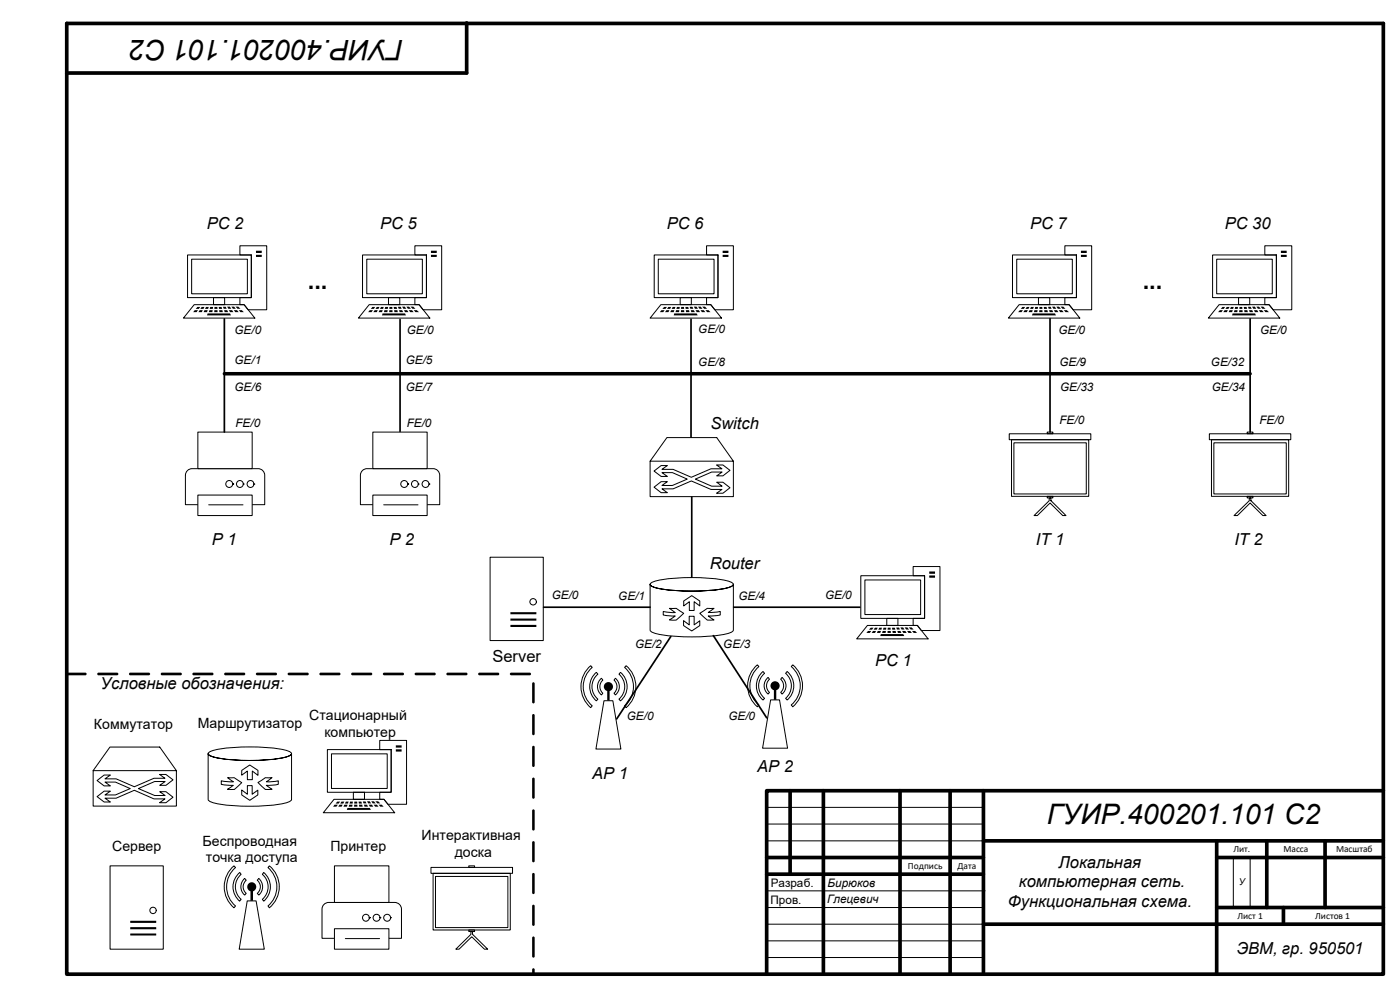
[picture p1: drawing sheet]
<svg xmlns="http://www.w3.org/2000/svg" width="420mm" height="297mm" viewBox="0 0 420 297" stroke-linecap="round" stroke-linejoin="round" font-family="sans-serif">
<g fill="none" stroke="#000" stroke-width="1.1">
<path d="M20 7h395v285h-395zM140 6.9v15h-120M237 237v25M247 237v55M270 237v55M285 237v55M295 237v55M415 237h-185v55M230 257h65M295 252h120M365 252v40M365 257h50"/>
<path d="M380 252v20M397.5 252v20M230 262h65M295 277h120M365 272h50M385 272v5"/>
</g>
<path d="M230 242h65M230 247h65M230 252h65M370 257v15M375 257v15M230 272h65M230 277h65.1M230.5 267h65M230 282h65M230 287h65" fill="none" stroke="#000" stroke-width=".3"/>
<path d="M184.6 203.3l-.4 .5a2.62 2.62 0 0 1 0 4l.4 .5a3.2 3.2 0 0 0 0-5zM186.1 201.5l-.4 .6a4.9 4.9 0 0 1 0 7.5l.4 .5a5.6 5.6 0 0 0 0-8.6zM187.8 199.5l-.4 .5a7.5 7.5 0 0 1 0 11.5l.4 .6a8.2 8.2 0 0 0 0-12.6zM180.1 203.6a3.2 3.2 0 0 0 .3 4.7l.4-.5a2.62 2.62 0 0 1 0-4l-.4-.5zM178.4 202a5.6 5.6 0 0 0 .5 8.1l.5-.5a4.8 4.8 0 0 1 0-7.5l-.5-.6zM176.6 200a8.2 8.2 0 0 0 .6 12.1l.5-.6a7.5 7.5 0 0 1 0-11.5l-.5-.5z" fill-rule="evenodd" fill="#fff"/>
<path d="M187.8 199.5a8.2 8.2 0 0 1 0 12.6l-.4-.6a7.5 7.5 0 0 0 0-11.5zM176.6 200l.6-.5 .5 .5a7.5 7.5 0 0 0 0 11.5l-.5 .6a8.2 8.2 0 0 1-.6-12.1zM178.4 202l.5-.5 .5 .6a4.8 4.8 0 0 0 0 7.5l-.5 .5a5.6 5.6 0 0 1-.5-8.1zM180.1 203.6l.3-.3 .4 .5a2.62 2.62 0 0 0 0 4l-.4 .5a3.2 3.2 0 0 1-.3-4.7zM184.6 203.3a3.2 3.2 0 0 1 0 5l-.4-.5a2.62 2.62 0 0 0 0-4zM186.1 201.5a5.6 5.6 0 0 1 0 8.6l-.4-.5a4.9 4.9 0 0 0 0-7.5z" fill="none" stroke="#000" stroke-width=".3"/>
<path d="M181.4 205a1.37 1.37 0 0 1 2.2 0 1.37 1.37 0 0 1-.7 2.1v2.9h-.7v-2.9l-.9-.6a1.37 1.37 0 0 1 .1-1.5z" fill-rule="evenodd" fill="#000"/>
<path d="M181.2 210h2.7l2.4 14.5h-7.5z" fill-rule="evenodd" fill="#fff"/>
<path d="M181.2 210h2.7l2.4 14.5h-7.5z" fill="none" stroke="#000" stroke-width=".3"/>
<path d="M147 167h16v25h-16z" fill="#fff"/>
<path d="M147 167h16v25h-16z" fill="none" stroke="#000" stroke-width=".3"/>
<circle cx="159.9" cy="180.4" r=".97" fill="#fff"/>
<circle cx="159.9" cy="180.4" r=".97" fill="none" stroke="#000" stroke-width=".3"/>
<path d="M153.1 187.3v.6h7.8v-.6zM153.1 185.4v.6h7.8v-.6zM153.1 183.5v.6h7.8v-.6z" fill-rule="evenodd" fill="#000"/>
<path d="M56.2 141l1.4-.5h19.8a1.99 1.99 0 0 1 2 2v8.8h-23.8v-8.8z" fill-rule="evenodd" fill="#fff"/>
<path d="M56.2 141l1.4-.5h19.8a1.99 1.99 0 0 1 2 2v8.8h-23.8v-8.8z" fill="none" stroke="#000" stroke-width=".3"/>
<path d="M59.4 148.4v6.1h16.2v-6.1zM59.4 129.5v11h16.2v-11z" fill-rule="evenodd" fill="#fff"/>
<path d="M59.4 129.5h16.2v11h-16.2zM59.4 148.4h16.2v6.1h-16.2zM62.6 151.3h10.3" fill="none" stroke="#000" stroke-width=".3"/>
<path d="M74.1 145a1.05 1.05 0 0 0 2.1 0 1.05 1.05 0 0 0-2.1 0zM70.9 145.1a1.05 1.05 0 0 0 2.1 0 1.05 1.05 0 0 0-2.1 0zM67.7 145.1a1.05 1.05 0 0 0 2.1 0 1.05 1.05 0 0 0-2.1 0z" fill-rule="evenodd" fill="#fff"/>
<g fill="none" stroke="#000" stroke-width=".3">
<path d="M69.8 145.1h.1M73 145.1h.1M76.2 145.1h.1"/>
<circle cx="68.8" cy="145.1" r="1.04"/>
<circle cx="72" cy="145.1" r="1.03"/>
<circle cx="75.1" cy="145" r="1.02"/>
</g>
<path d="M108.7 141l1.4-.5h19.8a1.99 1.99 0 0 1 2 2v8.8h-23.8v-8.8z" fill-rule="evenodd" fill="#fff"/>
<path d="M108.7 141l1.4-.5h19.8a1.99 1.99 0 0 1 2 2v8.8h-23.8v-8.8z" fill="none" stroke="#000" stroke-width=".3"/>
<path d="M111.8 148.4v6.1h16.3v-6.1zM111.8 129.5v11h16.3v-11z" fill-rule="evenodd" fill="#fff"/>
<path d="M111.8 129.5h16.3v11h-16.3zM111.8 148.4h16.3v6.1h-16.3zM115.1 151.3h10.3" fill="none" stroke="#000" stroke-width=".3"/>
<path d="M126.6 145.1a1.05 1.05 0 0 0 2.1 0 1.05 1.05 0 0 0-2.1 0zM123.4 145a1.05 1.05 0 0 0 2.1 0 1.05 1.05 0 0 0-2.1 0zM120.2 145.1a1.05 1.05 0 0 0 2.1 0 1.05 1.05 0 0 0-2.1 0z" fill-rule="evenodd" fill="#fff"/>
<g fill="none" stroke="#000" stroke-width=".3">
<path d="M122.3 145.1h.1M125.5 145.1h.1M128.7 145.1h.1"/>
<circle cx="121.3" cy="145.1" r="1.04"/>
<circle cx="124.5" cy="145" r="1.02"/>
<circle cx="127.7" cy="145.1" r="1.04"/>
</g>
<path d="M314.2 148.8v.4h1.6v-.4zM314.2 129.5v.5h1.6v-.5zM302.8 130v1.8h24.4v-1.8zM303.4 131.8v17h23.2v-17zM314.7 149.2v.9l-4.5 4.4h1l3.8-3.8 3.8 3.8h1l-4.5-4.4v-.9z" fill-rule="evenodd" fill="#fff"/>
<path d="M302.8 130h24.4v1.8h-24.4zM303.4 131.8h23.2v17h-23.2zM314.2 129.5h1.6v.5h-1.6zM314.2 148.8h1.6v.4h-1.6zM314.7 149.2h.6v.9l4.5 4.4h-1l-3.8-3.8-3.8 3.8h-1l4.5-4.4z" fill="none" stroke="#000" stroke-width=".3"/>
<path d="M304.2 132.7h21.7v15.3h-21.7z" fill="#fff"/>
<path d="M304.2 132.7h21.7v15.3h-21.7z" fill="none" stroke="#000" stroke-width=".3"/>
<path d="M374.1 148.8v.4h1.8v-.4zM374.1 129.5v.5h1.8v-.5zM362.8 130v1.8h24.4v-1.8zM363.4 131.8v17h23.2v-17zM374.8 149.2v.9l-4.6 4.4h1l3.8-3.8 3.8 3.8h1l-4.6-4.4v-.9z" fill-rule="evenodd" fill="#fff"/>
<path d="M362.8 130h24.4v1.8h-24.4zM363.4 131.8h23.2v17h-23.2zM374.1 129.5h1.8v.5h-1.8zM374.1 148.8h1.8v.4h-1.8zM374.8 149.2h.4v.9l4.6 4.4h-1l-3.8-3.8-3.8 3.8h-1l4.6-4.4z" fill="none" stroke="#000" stroke-width=".3"/>
<path d="M364.2 132.7h21.7v15.3h-21.7z" fill="#fff"/>
<path d="M364.2 132.7h21.7v15.3h-21.7z" fill="none" stroke="#000" stroke-width=".3"/>
<path d="M319.4 73.7v2.7h3.5v12.8h-3.5v2.1h1.3l1.2 1.5h5.6v-19.1zM303.7 76.4v12.8h19.2v-12.8zM305.7 91.3l-3.2 4h21.4l-3.2-4zM311.5 89.2v2.1h3.4v-2.1z" fill-rule="evenodd" fill="#fff"/>
<path d="M303.7 76.4h19.2v12.8h-19.2zM319.4 73.7h8.1v19.1h-5.6l-1.2-1.5h-1.3v-2.1h3.5v-12.8h-3.5zM305.7 91.3h15l3.2 4h-21.4zM311.5 89.2h3.4v2.1h-3.4z" fill="none" stroke="#000" stroke-width=".3"/>
<path d="M305 77.7h16.7v10.4h-16.7z" fill="#fff"/>
<path d="M305 77.7h16.7v10.4h-16.7z" fill="none" stroke="#000" stroke-width=".3"/>
<path d="M324.3 75.1v.7h1.7v-.7zM324.3 76.4v.6h1.7v-.6zM319.1 93l.6 .6h1l-.7-.6zM318.2 91.9l.5 .6h.9l-.6-.6zM317.6 93l.5 .6h1l-.5-.6zM316.9 91.9l.4 .6h1l-.6-.6zM316.2 93l.3 .6h1l-.4-.6zM315.6 91.9l.4 .6h.9l-.5-.6zM314.7 93l.2 .6h1l-.2-.6zM314.4 91.9l.2 .6h.9l-.3-.6zM313.3 93v.6h1.1l-.2-.6zM313.1 92l.1 .6h.9l-.2-.6zM311.8 92v.6h.9v-.6zM311.8 93l-.1 .6h1.1l-.1-.6zM310.6 92l-.2 .6h.9l.1-.6zM310.3 93l-.1 .6h1l.1-.6zM309.8 93.9l-.2 .6h7.2l-.3-.6zM309.3 92l-.3 .6h.9l.2-.6zM308.9 93l-.3 .6h1l.2-.6zM308 92l-.4 .6h.9l.3-.6zM307.4 93l-.4 .6h1l.4-.6zM306.7 92l-.5 .6h.9l.5-.6zM305.9 93l-.5 .6h1.1l.4-.6z" fill-rule="evenodd" fill="#000"/>
<path d="M379.4 73.7v2.7h3.5v12.8h-3.5v2.1h1.3l1.2 1.5h5.6v-19.1zM363.8 76.4v12.8h19.1v-12.8zM365.7 91.3l-3.2 4h21.4l-3.2-4zM371.6 89.2v2.1h3.3v-2.1z" fill-rule="evenodd" fill="#fff"/>
<path d="M363.8 76.4h19.1v12.8h-19.1zM379.4 73.7h8.1v19.1h-5.6l-1.2-1.5h-1.3v-2.1h3.5v-12.8h-3.5zM365.7 91.3h15l3.2 4h-21.4zM371.6 89.2h3.3v2.1h-3.3z" fill="none" stroke="#000" stroke-width=".3"/>
<path d="M365 77.7h16.7v10.4h-16.7z" fill="#fff"/>
<path d="M365 77.7h16.7v10.4h-16.7z" fill="none" stroke="#000" stroke-width=".3"/>
<path d="M384.3 75.1v.7h1.7v-.7zM384.3 76.4v.6h1.7v-.6zM379.1 93l.5 .6h1.1l-.6-.6zM378.2 91.9l.5 .6h.9l-.6-.6zM377.7 93l.3 .6h1.1l-.5-.6zM376.9 91.9l.5 .6h.8l-.5-.6zM376.2 93l.3 .6h1l-.4-.6zM375.6 91.9l.4 .6h.9l-.4-.6zM374.7 93l.2 .6h1l-.2-.6zM374.4 91.9l.2 .6h.9l-.3-.6zM373.3 93v.6h1.1l-.2-.6zM373.1 92l.1 .6h.9l-.1-.6zM371.9 92l-.1 .6h.9v-.6zM371.8 93l-.1 .6h1.1l-.1-.6zM370.5 92l-.1 .6h.9l.1-.6zM370.3 93l-.1 .6h1l.1-.6zM369.8 93.9l-.2 .6h7.2l-.3-.6zM369.3 92l-.3 .6h.9l.2-.6zM368.9 93l-.3 .6h1l.2-.6zM368 92l-.4 .6h.9l.4-.6zM367.4 93l-.4 .6h1l.3-.6zM366.7 92l-.5 .6h.9l.4-.6zM365.9 93l-.5 .6h1l.5-.6z" fill-rule="evenodd" fill="#000"/>
<path d="M72 73.7v2.7h3.4v12.8h-3.4v2.1h1.2l1.2 1.5h5.6v-19.1zM56.3 76.4v12.8h19.1v-12.8zM58.3 91.3l-3.3 4h21.5l-3.3-4zM64.1 89.2v2.1h3.3v-2.1z" fill-rule="evenodd" fill="#fff"/>
<path d="M56.3 76.4h19.1v12.8h-19.1zM72 73.7h8v19.1h-5.6l-1.2-1.5h-1.2v-2.1h3.4v-12.8h-3.4zM58.3 91.3h14.9l3.3 4h-21.5zM64.1 89.2h3.3v2.1h-3.3z" fill="none" stroke="#000" stroke-width=".3"/>
<path d="M57.5 77.7h16.7v10.4h-16.7z" fill="#fff"/>
<path d="M57.5 77.7h16.7v10.4h-16.7z" fill="none" stroke="#000" stroke-width=".3"/>
<path d="M76.8 75.1v.7h1.7v-.7zM76.8 76.4v.6h1.7v-.6zM71.6 93l.5 .6h1.1l-.6-.6zM70.7 91.9l.5 .6h.9l-.6-.6zM70.1 93l.5 .6h1l-.5-.6zM69.4 91.9l.4 .6h.9l-.5-.6zM68.7 93l.3 .6h1l-.4-.6zM68.2 91.9l.3 .6h.9l-.4-.6zM67.2 93l.2 .6h1.1l-.3-.6zM66.9 91.9l.2 .6h.9l-.3-.6zM65.7 93l.1 .6h1l-.1-.6zM65.6 92l.1 .6h.9l-.1-.6zM64.3 92v.6h.9v-.6zM64.3 93v.6h1l-.1-.6zM63.1 92l-.2 .6h.9l.1-.6zM62.8 93l-.1 .6h1l.1-.6zM62.3 93.9l-.2 .6h7.2l-.3-.6zM61.8 92l-.3 .6h.9l.2-.6zM61.3 93l-.2 .6h1l.2-.6zM60.5 92l-.4 .6h.9l.3-.6zM59.9 93l-.4 .6h1l.3-.6zM59.2 92l-.5 .6h.9l.5-.6zM58.4 93l-.4 .6h1l.4-.6z" fill-rule="evenodd" fill="#000"/>
<path d="M124.5 73.7v2.7h3.4v12.8h-3.4v2.1h1.2l1.2 1.5h5.6v-19.1zM108.8 76.4v12.8h19.1v-12.8zM110.7 91.3l-3.2 4h21.4l-3.2-4zM116.5 89.2v2.1h3.4v-2.1z" fill-rule="evenodd" fill="#fff"/>
<path d="M108.8 76.4h19.1v12.8h-19.1zM124.5 73.7h8v19.1h-5.6l-1.2-1.5h-1.2v-2.1h3.4v-12.8h-3.4zM110.7 91.3h15l3.2 4h-21.4zM116.5 89.2h3.4v2.1h-3.4z" fill="none" stroke="#000" stroke-width=".3"/>
<path d="M110 77.7h16.7v10.4h-16.7z" fill="#fff"/>
<path d="M110 77.7h16.7v10.4h-16.7z" fill="none" stroke="#000" stroke-width=".3"/>
<path d="M129.3 75.1v.7h1.7v-.7zM129.3 76.4v.6h1.7v-.6zM124.1 93l.5 .6h1.1l-.6-.6zM123.1 91.9l.6 .6h.9l-.6-.6zM122.6 93l.5 .6h1l-.5-.6zM121.9 91.9l.4 .6h1l-.6-.6zM121.2 93l.3 .6h1l-.4-.6zM120.7 91.9l.3 .6h.9l-.4-.6zM119.7 93l.2 .6h1l-.2-.6zM119.4 91.9l.2 .6h.9l-.3-.6zM118.2 93l.1 .6h1l-.1-.6zM118.1 92l.1 .6h.9l-.1-.6zM116.8 92v.6h.9v-.6zM116.8 93v.6h1l-.1-.6zM115.6 92l-.2 .6h.9l.1-.6zM115.3 93l-.1 .6h1l.1-.6zM114.8 93.9l-.2 .6h7.2l-.3-.6zM114.3 92l-.3 .6h.9l.2-.6zM113.9 93l-.3 .6h1l.2-.6zM113 92l-.4 .6h.9l.3-.6zM112.4 93l-.4 .6h1l.3-.6zM111.7 92l-.4 .6h.8l.5-.6zM110.9 93l-.5 .6h1.1l.4-.6z" fill-rule="evenodd" fill="#000"/>
<path d="M212 73.7v2.7h3.4v12.8h-3.4v2.1h1.2l1.2 1.5h5.6v-19.1zM196.3 76.4v12.8h19.1v-12.8zM198.2 91.3l-3.2 4h21.5l-3.3-4zM204 89.2v2.1h3.4v-2.1z" fill-rule="evenodd" fill="#fff"/>
<path d="M196.3 76.4h19.1v12.8h-19.1zM212 73.7h8v19.1h-5.6l-1.2-1.5h-1.2v-2.1h3.4v-12.8h-3.4zM198.2 91.3h15l3.3 4h-21.5zM204 89.2h3.4v2.1h-3.4z" fill="none" stroke="#000" stroke-width=".3"/>
<path d="M197.5 77.7h16.7v10.4h-16.7z" fill="#fff"/>
<path d="M197.5 77.7h16.7v10.4h-16.7z" fill="none" stroke="#000" stroke-width=".3"/>
<path d="M216.8 75.1v.7h1.7v-.7zM216.8 76.4v.6h1.7v-.6zM211.6 93l.5 .6h1l-.5-.6zM210.7 91.9l.5 .6h.9l-.6-.6zM210.1 93l.5 .6h1l-.5-.6zM209.4 91.9l.4 .6h.9l-.5-.6zM208.7 93l.3 .6h1l-.4-.6zM208.2 91.9l.3 .6h.9l-.4-.6zM207.2 93l.2 .6h1l-.2-.6zM206.9 91.9l.2 .6h.9l-.3-.6zM205.7 93l.1 .6h1l-.1-.6zM205.6 92l.1 .6h.9l-.1-.6zM204.3 92v.6h.9v-.6zM204.3 93v.6h1l-.1-.6zM203.1 92l-.2 .6h.9l.1-.6zM202.8 93l-.2 .6h1.1l.1-.6zM202.3 93.9l-.2 .6h7.2l-.3-.6zM201.8 92l-.3 .6h.9l.2-.6zM201.3 93l-.2 .6h1l.2-.6zM200.5 92l-.4 .6h.9l.3-.6zM199.9 93l-.4 .6h1l.3-.6zM199.2 92l-.5 .6h.9l.5-.6zM198.4 93l-.4 .6h1l.4-.6z" fill-rule="evenodd" fill="#000"/>
<path d="M195 175.1v13.7a4.5 4.5 0 0 0 3.7 1.5 57.7 57.7 0 0 0 20.3-.7l1-.8v-13.7a4.5 4.5 0 0 1-3.7 1.5 57.7 57.7 0 0 1-20.3-.7zM195.1 174.9l-.1 .2a4.5 4.5 0 0 0 3.7 1.5 57.7 57.7 0 0 0 20.3-.7l1-.8a4.7 4.7 0 0 0-3.7-1.4 56.7 56.7 0 0 0-20.3 .7z" fill-rule="evenodd" fill="#fff"/>
<path d="M195 175.1a4.5 4.5 0 0 0 3.7 1.5 57.7 57.7 0 0 0 20.3-.7l1-.8v13.7a4.5 4.5 0 0 1-3.7 1.5 57.7 57.7 0 0 1-20.3-.7l-1-.8zM195.1 174.9a16 16 0 0 1 7.6-1.6 50.8 50.8 0 0 1 16.3 1.1l1 .7a4.5 4.5 0 0 1-3.7 1.5 57.7 57.7 0 0 1-20.3-.7l-.9-.5z" fill="none" stroke="#000" stroke-width=".3"/>
<path d="M205.1 186v1.5l2.4 1.6 2.4-1.6v-1.4l-1.7 1.2v-2.6h-1.4v2.6zM209.9 183.8l1.2 1.1a2.85 2.85 0 0 0 3.1 .9l-1.7-1.2 3.6-.3v-1l-3.6 .3 1.7-1.3a4.3 4.3 0 0 0-3.8 1.2zM199 183.3v1l3.6 .3-1.8 1.2a3.1 3.1 0 0 0 3.6-1.3l.7-.7-.9-.6a3.9 3.9 0 0 0-3.4-.9l1.8 1.3zM205.1 180.1v1.5l1.7-1.3v2.7h1.4v-2.7l1.7 1.3v-1.5l-2.4-1.6z" fill-rule="evenodd" fill="#fff"/>
<path d="M199 183.3l3.6 .3-1.8-1.3a4.3 4.3 0 0 1 3.9 1.2l.4 .3-1.1 1.1a2.83 2.83 0 0 1-3.2 .9l1.8-1.2-3.6-.3zM205.1 186l1.7 1.3v-2.6h1.4v2.6l1.7-1.2v1.4l-2.4 1.6-2.4-1.6zM205.1 180.1l2.4-1.6 2.4 1.6v1.5l-1.7-1.3v2.7h-1.4v-2.7l-1.7 1.3zM209.9 183.8l.9-.6a3.9 3.9 0 0 1 3.4-.9l-1.7 1.3 3.6-.3v1l-3.6 .3 1.7 1.2a3.1 3.1 0 0 1-3.5-1.3z" fill="none" stroke="#000" stroke-width=".3"/>
<path d="M234.6 203l-.4 .6a2.62 2.62 0 0 1 0 3.9l.4 .5a3.2 3.2 0 0 0 0-5zM236.1 201.3l-.4 .5a4.9 4.9 0 0 1 0 7.5l.4 .5a5.6 5.6 0 0 0 0-8.5zM237.8 199.3l-.4 .5a7.5 7.5 0 0 1 0 11.5l.4 .5a8.2 8.2 0 0 0 0-12.5zM230.1 203.4a3.2 3.2 0 0 0 .3 4.6l.4-.5a2.62 2.62 0 0 1 0-3.9l-.4-.6zM228.4 201.7a5.6 5.6 0 0 0 .5 8.1l.5-.5a4.8 4.8 0 0 1 0-7.5l-.5-.5zM226.6 199.8a8.2 8.2 0 0 0 .6 12l.5-.5a7.5 7.5 0 0 1 0-11.5l-.5-.5z" fill-rule="evenodd" fill="#fff"/>
<path d="M226.6 199.8l.6-.5 .5 .5a7.5 7.5 0 0 0 0 11.5l-.5 .5a8.2 8.2 0 0 1-.6-12zM237.8 199.3a8.2 8.2 0 0 1 0 12.5l-.4-.5a7.5 7.5 0 0 0 0-11.5zM228.4 201.7l.5-.4 .5 .5a4.8 4.8 0 0 0 0 7.5l-.5 .5a5.6 5.6 0 0 1-.5-8.1zM230.1 203.4l.3-.4 .4 .6a2.62 2.62 0 0 0 0 3.9l-.4 .5a3.2 3.2 0 0 1-.3-4.6zM234.6 203a3.2 3.2 0 0 1 0 5l-.4-.5a2.62 2.62 0 0 0 0-3.9zM236.1 201.3a5.6 5.6 0 0 1 0 8.5l-.4-.5a4.9 4.9 0 0 0 0-7.5z" fill="none" stroke="#000" stroke-width=".3"/>
<path d="M231.4 204.7a1.37 1.37 0 0 1 2.2 0 1.37 1.37 0 0 1-.7 2.1v3h-.7v-3l-.9-.6a1.37 1.37 0 0 1 .1-1.5z" fill-rule="evenodd" fill="#000"/>
<path d="M231.2 209.8h2.6l2.5 14.4h-7.5z" fill-rule="evenodd" fill="#fff"/>
<path d="M231.2 209.8h2.6l2.5 14.4h-7.5z" fill="none" stroke="#000" stroke-width=".3"/>
<path d="M163.1 182h31.9M201.3 190.8l-16.3 24.7M220.1 182h37.9" fill="none" stroke="#000" stroke-width=".51"/>
<path d="M200.1 131.1h14.9l5 7.1v10.6h-25v-10.6z" fill-rule="evenodd" fill="#fff"/>
<path d="M195 138.2h25M200.1 131.1h14.9l5 7.1v10.6h-25v-10.6z" fill="none" stroke="#000" stroke-width=".3"/>
<path d="M196.2 141.2l2.1-1.7h1.9l-1.6 1.2h3.3l5.5 2.3 5.9-2.5h3.3l-1.6-1.1h1.9l2.1 1.6-2.1 1.6h-1.9l1.6-1.1h-3.1l-4.9 2.1 4.9 2.1h3.1l-1.6-1.2h1.9l2.1 1.7-2.1 1.6h-1.9l1.6-1.1h-3.3l-5.9-2.6-5.5 2.4h-3.3l1.6 1.2h-1.9l-2.1-1.7 2.1-1.6h1.9l-1.6 1.1h3.1l4.5-1.9-4.5-2h-3.1l1.6 1.2h-1.9z" fill-rule="evenodd" fill="#fff"/>
<path d="M196.2 141.2l2.1-1.7h1.9l-1.6 1.2h3.3l5.5 2.3 5.9-2.5h3.3l-1.6-1.1h1.9l2.1 1.6-2.1 1.6h-1.9l1.6-1.1h-3.1l-4.9 2.1 4.9 2.1h3.1l-1.6-1.2h1.9l2.1 1.7-2.1 1.6h-1.9l1.6-1.1h-3.3l-5.9-2.6-5.5 2.4h-3.3l1.6 1.2h-1.9l-2.1-1.7 2.1-1.6h1.9l-1.6 1.1h3.1l4.5-1.9-4.5-2h-3.1l1.6 1.2h-1.9z" fill="none" stroke="#000" stroke-width=".3"/>
<path d="M67.3 95.5v34M120 95.8v33.5M207.3 95.7v35.3M315 95.5v34M375 95.5v34M207.5 149v24M214 190.5l16 24.6" fill="none" stroke="#000" stroke-width=".51"/>
<path d="M67.3 112h307.7" fill="none" stroke="#000" stroke-width="1.1"/>
<path d="M273.9 169.8v2.8h3.5v12.7h-3.5v2.2h1.3l1.2 1.5h5.6v-19.2zM258.2 172.6v12.7h19.2v-12.7zM260.2 187.5l-3.2 4h21.4l-3.2-4zM266 185.3v2.2h3.4v-2.2z" fill-rule="evenodd" fill="#fff"/>
<path d="M258.2 172.6h19.2v12.7h-19.2zM273.9 169.8h8.1v19.2h-5.6l-1.2-1.5h-1.3v-2.2h3.5v-12.7h-3.5zM260.2 187.5h15l3.2 4h-21.4zM266 185.3h3.4v2.2h-3.4z" fill="none" stroke="#000" stroke-width=".3"/>
<path d="M259.5 173.8h16.7v10.4h-16.7z" fill="#fff"/>
<path d="M259.5 173.8h16.7v10.4h-16.7z" fill="none" stroke="#000" stroke-width=".3"/>
<path d="M278.8 171.3v.7h1.7v-.7zM278.8 172.5v.6h1.7v-.6zM273.6 189.1l.5 .6h1l-.6-.6zM272.6 188l.6 .7h.9l-.6-.7zM272.1 189.1l.4 .6h1.1l-.5-.6zM271.4 188l.4 .7h.9l-.5-.7zM270.6 189.1l.4 .6h1l-.4-.6zM270.1 188l.4 .7h.9l-.5-.7zM269.2 189.1l.2 .6h1l-.3-.6zM268.9 188.1l.2 .6h.9l-.3-.6zM267.7 189.1l.1 .6h1l-.1-.6zM267.6 188.1l.1 .6h.9l-.2-.6zM266.3 188.1v.6h.9v-.6zM266.3 189.1l-.1 .6h1.1l-.1-.6zM265 188.1l-.1 .6h.9l.1-.6zM264.8 189.1l-.2 .6h1.1l.1-.6zM264.2 190l-.1 .6h7.2l-.3-.6zM263.8 188.1l-.3 .6h.9l.2-.6zM263.3 189.1l-.2 .6h1l.2-.6zM262.5 188.1l-.4 .6h.9l.3-.6zM261.9 189.1l-.4 .6h1l.3-.6zM261.2 188.1l-.5 .6h.9l.4-.6zM260.4 189.1l-.5 .6h1l.5-.6z" fill-rule="evenodd" fill="#000"/>
<path d="M33 223.9h14.9l5 7.1v10.6h-25v-10.6z" fill-rule="evenodd" fill="#fff"/>
<path d="M27.9 231h25M33 223.9h14.9l5 7.1v10.6h-25v-10.6z" fill="none" stroke="#000" stroke-width=".3"/>
<path d="M29.1 233.9l2.1-1.6h1.9l-1.6 1.1h3.3l5.5 2.4 5.9-2.5h3.3l-1.6-1.2h1.9l2.1 1.6-2.1 1.7h-1.9l1.6-1.2h-3.1l-4.9 2.1 4.9 2.1h3.1l-1.6-1.1h1.9l2.1 1.6-2.1 1.7h-1.9l1.6-1.2h-3.3l-5.9-2.5-5.5 2.3h-3.3l1.6 1.2h-1.9l-2.1-1.6 2.1-1.7h1.9l-1.6 1.2h3.1l4.5-2-4.5-1.9h-3.1l1.6 1.1h-1.9z" fill-rule="evenodd" fill="#fff"/>
<path d="M29.1 233.9l2.1-1.6h1.9l-1.6 1.1h3.3l5.5 2.4 5.9-2.5h3.3l-1.6-1.2h1.9l2.1 1.6-2.1 1.7h-1.9l1.6-1.2h-3.1l-4.9 2.1 4.9 2.1h3.1l-1.6-1.1h1.9l2.1 1.6-2.1 1.7h-1.9l1.6-1.2h-3.3l-5.9-2.5-5.5 2.3h-3.3l1.6 1.2h-1.9l-2.1-1.6 2.1-1.7h1.9l-1.6 1.2h3.1l4.5-2-4.5-1.9h-3.1l1.6 1.1h-1.9z" fill="none" stroke="#000" stroke-width=".3"/>
<path d="M62.4 225.9v13.7a4.5 4.5 0 0 0 3.7 1.5 58 58 0 0 0 20.4-.7l1-.8v-13.7a4.7 4.7 0 0 1-3.7 1.4 56.8 56.8 0 0 1-20.4-.6zM62.6 225.6l-.2 .3a4.7 4.7 0 0 0 3.7 1.4 57 57 0 0 0 20.4-.6l1-.8a4.6 4.6 0 0 0-3.7-1.5 57.8 57.8 0 0 0-20.4 .7z" fill-rule="evenodd" fill="#fff"/>
<path d="M62.4 225.9a4.7 4.7 0 0 0 3.7 1.4 57 57 0 0 0 20.4-.6l1-.8v13.7a4.6 4.6 0 0 1-3.7 1.5 57.8 57.8 0 0 1-20.4-.7l-1-.8zM62.6 225.6a15.6 15.6 0 0 1 7.5-1.6 51.7 51.7 0 0 1 16.4 1.1l1 .8a4.7 4.7 0 0 1-3.7 1.4 56.8 56.8 0 0 1-20.4-.6l-.8-.5z" fill="none" stroke="#000" stroke-width=".3"/>
<path d="M72.5 236.8v1.5l2.4 1.6 2.4-1.6v-1.5l-1.7 1.2v-2.5h-1.4v2.5zM77.4 234.5l1.1 1.1a2.8 2.8 0 0 0 3.1 1l-1.7-1.2 3.6-.3v-1.1l-3.6 .3 1.7-1.3a4.6 4.6 0 0 0-3.8 1.3zM66.4 234v1.1l3.6 .3-1.8 1.2a3.1 3.1 0 0 0 3.6-1.3l.7-.7-.9-.6a3.9 3.9 0 0 0-3.3-.9l1.7 1.2zM72.5 230.9v1.4l1.7-1.2v2.6h1.5v-2.6l1.7 1.3v-1.5l-2.5-1.6z" fill-rule="evenodd" fill="#fff"/>
<path d="M66.4 234l3.6 .3-1.7-1.2a4.3 4.3 0 0 1 3.8 1.2l.4 .3-1.1 1a2.85 2.85 0 0 1-3.2 1l1.8-1.2-3.6-.3zM72.5 236.8l1.7 1.2v-2.5h1.4v2.5l1.7-1.2v1.5l-2.4 1.6-2.4-1.6zM72.5 230.9l2.4-1.6 2.5 1.6v1.5l-1.7-1.3v2.6h-1.5v-2.6l-1.7 1.2zM77.4 234.5l.9-.5a4.1 4.1 0 0 1 3.3-1l-1.7 1.3 3.6-.3v1.1l-3.6 .3 1.7 1.2a3 3 0 0 1-3.5-1.3z" fill="none" stroke="#000" stroke-width=".3"/>
<path d="M33 259.5h16v25h-16z" fill="#fff"/>
<path d="M33 259.5h16v25h-16z" fill="none" stroke="#000" stroke-width=".3"/>
<circle cx="45.9" cy="272.9" r=".95" fill="#fff"/>
<circle cx="45.9" cy="272.9" r=".95" fill="none" stroke="#000" stroke-width=".3"/>
<path d="M39.1 279.8v.6h7.8v-.6zM39.1 277.9v.6h7.8v-.6zM39.1 276v.6h7.8v-.6z" fill-rule="evenodd" fill="#000"/>
<path d="M77.6 263.3l-.4 .5a2.55 2.55 0 0 1 0 4l.4 .5a3.3 3.3 0 0 0 0-5zM79.1 261.5l-.4 .5a4.9 4.9 0 0 1 0 7.5l.4 .6a5.6 5.6 0 0 0 0-8.6zM80.8 259.5l-.4 .5a7.5 7.5 0 0 1 0 11.5l.4 .6a8.1 8.1 0 0 0 0-12.6zM73.4 263.3a3.3 3.3 0 0 0 0 5l.5-.5a2.55 2.55 0 0 1 0-4zM71.4 262a5.6 5.6 0 0 0 .5 8.1l.4-.6a4.9 4.9 0 0 1 0-7.5l-.4-.5zM69.6 260a8.2 8.2 0 0 0 .6 12.1l.5-.6a7.5 7.5 0 0 1 0-11.5l-.5-.5z" fill-rule="evenodd" fill="#fff"/>
<path d="M80.8 259.5a8.1 8.1 0 0 1 0 12.6l-.4-.6a7.5 7.5 0 0 0 0-11.5zM69.6 260l.6-.5 .5 .5a7.5 7.5 0 0 0 0 11.5l-.5 .6a8.2 8.2 0 0 1-.6-12.1zM71.4 262l.5-.5 .4 .5a4.9 4.9 0 0 0 0 7.5l-.4 .6a5.6 5.6 0 0 1-.5-8.1zM73.4 263.3l.5 .5a2.55 2.55 0 0 0 0 4l-.5 .5a3.3 3.3 0 0 1 0-5zM77.6 263.3a3.3 3.3 0 0 1 0 5l-.4-.5a2.55 2.55 0 0 0 0-4zM79.1 261.5a5.6 5.6 0 0 1 0 8.6l-.4-.6a4.9 4.9 0 0 0 0-7.5z" fill="none" stroke="#000" stroke-width=".3"/>
<path d="M74.7 264.7a1.37 1.37 0 0 1 2 .5 1.37 1.37 0 0 1-.8 1.9v2.9h-.8v-2.9a1.4 1.4 0 0 1-.4-2.4z" fill-rule="evenodd" fill="#000"/>
<path d="M74.2 270h2.6l2.5 14.5h-7.5z" fill-rule="evenodd" fill="#fff"/>
<path d="M74.2 270h2.6l2.5 14.5h-7.5z" fill="none" stroke="#000" stroke-width=".3"/>
<path d="M113.9 221.9v2.8h3.4v12.7h-3.4v2.2h1.3l1.2 1.4h5.6v-19.1zM98.2 224.7v12.7h19.1v-12.7zM100.2 239.6l-3.2 4h21.4l-3.2-4zM106 237.4v2.2h3.3v-2.2z" fill-rule="evenodd" fill="#fff"/>
<path d="M98.2 224.7h19.1v12.7h-19.1zM100.2 239.6h15l3.2 4h-21.4zM106 237.4h3.3v2.2h-3.3zM113.9 221.9h8.1v19.1h-5.6l-1.2-1.4h-1.3v-2.2h3.4v-12.7h-3.4z" fill="none" stroke="#000" stroke-width=".3"/>
<path d="M99.4 225.9h16.8v10.4h-16.8z" fill="#fff"/>
<path d="M99.4 225.9h16.8v10.4h-16.8z" fill="none" stroke="#000" stroke-width=".3"/>
<path d="M118.7 223.4v.7h1.8v-.7zM118.7 224.6v.7h1.8v-.7zM113.6 241.2l.5 .6h1l-.6-.6zM112.6 240.2l.6 .6h.9l-.6-.6zM112.1 241.2l.4 .6h1l-.4-.6zM111.4 240.2l.4 .6h.9l-.5-.6zM110.6 241.2l.4 .6h1l-.4-.6zM110.1 240.2l.3 .6h.9l-.4-.6zM109.2 241.2l.1 .6h1.1l-.3-.6zM108.8 240.2l.3 .6h.8l-.2-.6zM107.7 241.2l.1 .6h1l-.1-.6zM107.6 240.2l.1 .6h.9l-.2-.6zM106.3 240.2v.6h.9l-.1-.6zM106.3 241.2l-.1 .6h1v-.6zM105 240.2l-.1 .6h.9l.1-.6zM104.8 241.2l-.2 .6h1.1v-.6zM104.2 242.1l-.1 .6h7.2l-.3-.6zM103.8 240.2l-.3 .6h.9l.2-.6zM103.3 241.2l-.3 .6h1.1l.2-.6zM102.4 240.2l-.3 .6h.9l.3-.6zM101.9 241.2l-.4 .6h1l.3-.6zM101.2 240.2l-.5 .6h.9l.4-.6zM100.4 241.2l-.5 .6h1l.4-.6z" fill-rule="evenodd" fill="#000"/>
<path d="M97.2 271l1.4-.5h19.8a2.02 2.02 0 0 1 2 2v8.7h-23.8v-8.7z" fill-rule="evenodd" fill="#fff"/>
<path d="M97.2 271l1.4-.5h19.8a2.02 2.02 0 0 1 2 2v8.7h-23.8v-8.7z" fill="none" stroke="#000" stroke-width=".3"/>
<path d="M100.3 278.3v6.2h16.4v-6.2zM100.3 259.5v11h16.4v-11z" fill-rule="evenodd" fill="#fff"/>
<path d="M100.3 259.5h16.4v11h-16.4zM100.3 278.3h16.4v6.2h-16.4zM103.6 281.3h10.3" fill="none" stroke="#000" stroke-width=".3"/>
<path d="M115.1 275.1a1.05 1.05 0 0 0 2.1 0 1.05 1.05 0 0 0-2.1 0zM111.9 275.1a1.05 1.05 0 0 0 2.1 0 1.05 1.05 0 0 0-2.1 0zM108.7 275.1a1.05 1.05 0 0 0 2.1 0 1.05 1.05 0 0 0-2.1 0z" fill-rule="evenodd" fill="#fff"/>
<g fill="none" stroke="#000" stroke-width=".3">
<path d="M110.8 275h.1M114 275h.1M117.2 275h.1"/>
<circle cx="109.8" cy="275.1" r="1.02"/>
<circle cx="113" cy="275.1" r="1.04"/>
<circle cx="116.1" cy="275.1" r="1.04"/>
</g>
<path d="M140.6 278.7v.5h1.8v-.5zM140.6 259.5v.5h1.8v-.5zM129.3 260v1.7h24.5v-1.7zM129.9 261.7v17h23.2v-17zM141.3 279.2v.8l-4.6 4.5h1l3.8-3.7 3.8 3.7h1l-4.6-4.5v-.8z" fill-rule="evenodd" fill="#fff"/>
<path d="M129.3 260h24.5v1.7h-24.5zM140.6 259.5h1.8v.5h-1.8zM129.9 261.7h23.2v17h-23.2zM140.6 278.7h1.8v.5h-1.8zM141.3 279.2h.4v.8l4.6 4.5h-1l-3.8-3.7-3.8 3.7h-1l4.6-4.5z" fill="none" stroke="#000" stroke-width=".3"/>
<path d="M130.6 262.7h21.8v15.3h-21.8z" fill="#fff"/>
<path d="M130.6 262.7h21.8v15.3h-21.8z" fill="none" stroke="#000" stroke-width=".3"/>
<path d="M19.8 201.6h5.8l.4 .4-.4 .4h-5.6l-.4-.4zM29.4 201.6h5.7l.4 .4-.4 .4h-5.6l-.3-.4zM38.9 201.6h5.7l.4 .4-.4 .4h-5.5l-.4-.4zM48.4 201.6h5.7l.5 .4-.5 .4h-5.5l-.4-.4zM57.8 201.8l.3-.2h5.6l.4 .4-.4 .4h-5.6l-.3-.2zM67.3 201.8l.3-.2h5.6l.4 .4-.4 .4h-5.6l-.3-.2zM76.8 201.8l.4-.2h5.5l.4 .4-.4 .4h-5.5l-.4-.2zM86.3 201.8l.4-.2h5.5l.4 .4-.4 .4h-5.5l-.4-.2zM95.9 201.8l.3-.2h5.6l.4 .4-.4 .4h-5.6l-.3-.2zM105.4 201.8l.3-.2h5.6l.4 .4-.4 .4h-5.6l-.3-.2zM114.9 201.8l.4-.2h5.5l.4 .4-.4 .4h-5.5l-.4-.2zM124.4 201.8l.4-.2h5.5l.4 .4-.4 .4h-5.5l-.4-.2zM134 201.8l.3-.2h5.6l.4 .4-.4 .4h-5.6l-.3-.2zM143.5 201.8l.3-.2h5.6l.4 .4-.4 .4h-5.6l-.3-.2zM153 201.8l.4-.2h5.5l.4 .4-.4 .4h-5.5l-.4-.2zM159.8 204.5h.4l.2 .4v5.5l-.4 .4-.4-.4v-5.5zM159.8 214h.4l.2 .4v5.6l-.4 .3-.4-.3v-5.6zM159.8 223.6h.4l.2 .3v5.6l-.4 .4-.4-.4v-5.6zM159.7 233.2l.5-.1 .2 .3v5.6l-.4 .4-.4-.4zM159.8 242.6h.4l.2 .4v5.5l-.4 .4-.4-.4v-5.5zM159.8 252.1h.4l.2 .4v5.6l-.4 .3-.4-.3v-5.6zM159.8 261.7h.4l.2 .3v5.6l-.4 .4-.4-.4v-5.6zM159.7 271.3l.5-.1 .2 .3v5.6l-.4 .4-.4-.4zM159.7 280.9l.5-.2 .2 .4v5.5l-.4 .4-.4-.4zM159.7 290.4l.5-.2 .2 .4v1.4l-.4 .4-.4-.4z" fill="#000"/>
<g font-size="8.5">
<text x="121" y="11.9" transform="rotate(-180 121 11.9)">ГУИР.400201.101 С2</text>
<text x="314" y="247.1">ГУИР.400201.101 С2</text>
</g>
<g font-size="7.1">
<text x="92.3" y="86.7">...</text>
<text x="342.8" y="86.7">...</text>
</g>
<g font-size="5">
<text x="62.1" y="68.5">PC 2</text>
<text x="114.1" y="68.5">PC 5</text>
<text x="200" y="68.5">PC 6</text>
<text x="309" y="68.5">PC 7</text>
<text x="367.5" y="68.5">PC 30</text>
<text x="213.1" y="128.5">Switch</text>
<text x="63.5" y="163.5">P 1</text>
<text x="116.8" y="163.5">P 2</text>
<text x="310.8" y="163.5">IT 1</text>
<text x="370.3" y="163.5">IT 2</text>
<text x="213" y="170.6">Router</text>
<text x="147.7" y="198.5">Server</text>
<text x="262.6" y="199.5">PC 1</text>
<text x="30.2" y="206.5">Условные обозначения:</text>
<text x="177.7" y="233.5">AP 1</text>
<text x="227.2" y="231.3">AP 2</text>
<text x="317.6" y="260">Локальная</text>
<text x="305.7" y="265.9">компьютерная сеть.</text>
<text x="302.3" y="271.9">Функциональная схема.</text>
<text x="371.1" y="286">ЭВМ, гр. 950501</text>
</g>
<g font-size="4.2">
<text x="92.8" y="215.7">Стационарный</text>
<text x="28.2" y="218.4">Коммутатор</text>
<text x="59.4" y="218.3">Маршрутизатор</text>
<text x="97.3" y="220.8">компьютер</text>
<text x="126.5" y="251.8">Интерактивная</text>
<text x="33.7" y="255">Сервер</text>
<text x="60.8" y="253.4">Беспроводная</text>
<text x="99.1" y="255.1">Принтер</text>
<text x="136.4" y="256.8">доска</text>
<text x="61.8" y="258.5">точка доступа</text>
</g>
<g font-size="3.5">
<text x="70.4" y="100.1">GE/0</text>
<text x="122" y="100.1">GE/0</text>
<text x="209.5" y="99.7">GE/0</text>
<text x="317.5" y="100.1">GE/0</text>
<text x="378" y="100.1">GE/0</text>
<text x="70.4" y="109.1">GE/1</text>
<text x="121.7" y="109.1">GE/5</text>
<text x="209.5" y="109.6">GE/8</text>
<text x="317.8" y="109.8">GE/9</text>
<text x="363.3" y="109.8">GE/32</text>
<text x="70.4" y="117.1">GE/6</text>
<text x="121.7" y="117.1">GE/7</text>
<text x="318" y="117.1">GE/33</text>
<text x="363.5" y="117.1">GE/34</text>
<text x="70.6" y="128.1">FE/0</text>
<text x="122" y="128.1">FE/0</text>
<text x="317.8" y="127.1">FE/0</text>
<text x="377.8" y="127.1">FE/0</text>
<text x="165.5" y="179.6">GE/0</text>
<text x="185.5" y="179.7">GE/1</text>
<text x="221.5" y="179.7">GE/4</text>
<text x="247.5" y="179.7">GE/0</text>
<text x="190.5" y="194.1">GE/2</text>
<text x="217" y="194.1">GE/3</text>
<text x="188" y="215.9">GE/0</text>
<text x="218.5" y="215.9">GE/0</text>
<text x="231.2" y="265.9">Разраб.</text>
<text x="248.2" y="265.8">Бирюков</text>
<text x="231.1" y="270.9">Пров.</text>
<text x="248.1" y="270.6">Глецевич</text>
</g>
<g font-size="2.8">
<text x="370" y="255.4">Лит.</text>
<text x="385" y="255.4">Масса</text>
<text x="400.8" y="255.4">Масштаб</text>
<text x="272.4" y="260.3">Подпись</text>
<text x="287.2" y="260.3">Дата</text>
<text x="371.6" y="265.3">У</text>
<text x="371.2" y="275.3">Лист 1</text>
<text x="394.5" y="275.3">Листов 1</text>
</g>
</svg>
